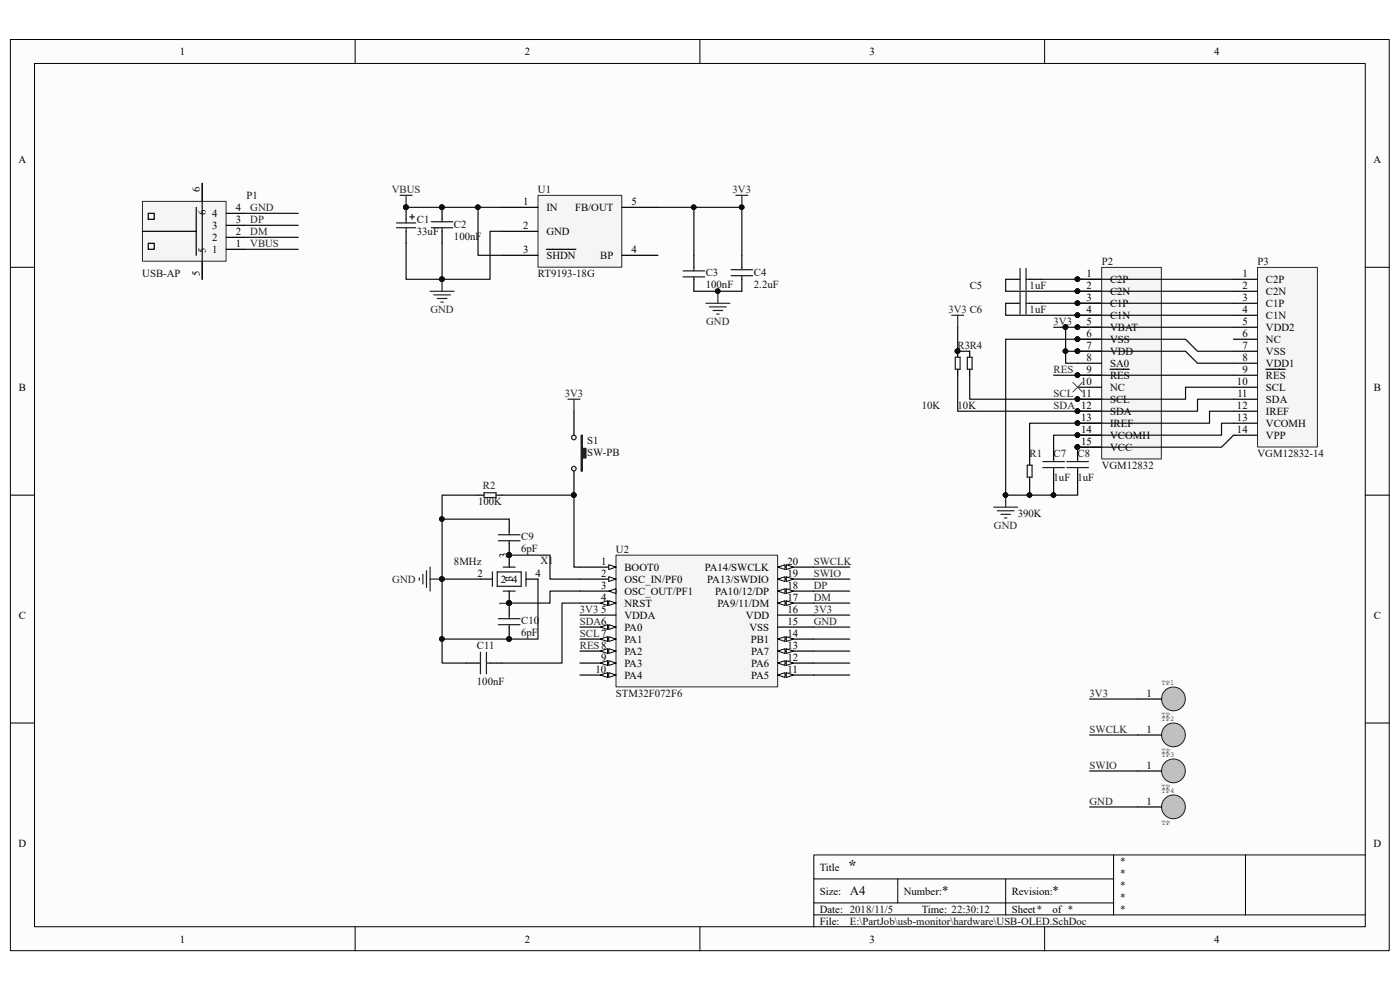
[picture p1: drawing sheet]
<svg xmlns="http://www.w3.org/2000/svg" width="297mm" height="210mm" viewBox="0 0 297 210" stroke-linecap="round" stroke-linejoin="round" font-family="sans-serif">
<path d="M2.2 8.4h292.5v193.3h-292.5z" fill="#fcfcfc"/>
<path d="M2.2 8.4h292.5v193.3h-292.5z" fill="none" stroke="#000" stroke-width=".21"/>
<path d="M7.4 13.5h282.2v183.1h-282.2z" fill="#fcfcfc"/>
<g fill="none" stroke="#000" stroke-width=".21">
<path d="M7.3 13.5h282.3v183.1h-282.3zM75.3 8.4v5.1M148.5 8.4v5.1M221.6 8.4v5.1M2.2 56.7h5.1M289.7 56.7h5.1M2.2 105h5.1M289.7 105h5.1M2.2 153.4h5.1M289.7 153.4h5.1M75.3 196.6v5.1M148.5 196.6v5.1"/>
<path d="M172.6 186.5h63.6M172.6 194.1h117.1M172.6 191.5h63.6M190.5 186.5v5M213.4 186.5v7.6M221.6 196.6v5.1M236.2 181.4v12.7M264.2 181.4h-91.6v15.2M289.7 181.4h-25.5v12.7"/>
</g>
<path d="M114.2 41.5h17.7v15.2h-17.7z" fill="#f5f5f5"/>
<path d="M114.1 41.4h17.8v15.3h-17.8z" fill="none" stroke="#262626" stroke-width=".21"/>
<g fill="none" stroke="#000" stroke-width=".25">
<path d="M86.2 44v2.5M86.2 49.1v2.5M93.8 44v2.5M93.8 49.1v2.5M106.5 44h7.6M106.5 49.1h7.6M106.5 54.2h7.6M115.9 52.9h6.3M131.9 44h7.7M131.9 54.2h7.7M157.4 54.2v2.5M157.4 59.2v2.6"/>
<path d="M108 117.8v2.5M101.9 122.9h2.6M108 125.4v2.5M111.6 122.9h2.5"/>
</g>
<g fill="none" stroke="#1c1c1c" stroke-width=".25">
<path d="M84.1 47.3h4.1M84.1 48.3h4.1M86.2 46.5v.8M86.2 48.3v.8M86.9 46h1M87.4 45.5v1M91.5 48.3h4.6M91.5 47h4.6M93.8 46.5v.5M93.8 48.3v.8M155.1 58.5h4.6M155.1 57.2h4.6"/>
<path d="M157.4 56.7v.5M157.4 58.5v.7M104.5 121.3v3.1M105.5 121.3h5.1v3.1h-5.1zM106.8 125.4h2.5M106.8 120.3h2.5M111.6 121.3v3.1"/>
</g>
<g fill="#0e0e0e" stroke="#0e0e0e" stroke-width=".21">
<circle cx="108" cy="127.9" r=".49"/>
<circle cx="108" cy="117.7" r=".49"/>
<circle cx="86.1" cy="44" r=".49"/>
<circle cx="93.8" cy="44" r=".49"/>
<circle cx="93.8" cy="59.2" r=".49"/>
<circle cx="152.3" cy="61.8" r=".49"/>
<circle cx="157.4" cy="44" r=".49"/>
</g>
<g fill="none" stroke="#262626" stroke-width=".25">
<path d="M84.9 41.4h2.5M86.2 41.4v2.6M93.8 59.2v2.6M156.1 41.4h2.6M157.4 41.4v2.6M91.2 61.8h5.1M92 62.6h3.6M92.8 63.3h2M93.5 64.1h.5M149.8 64.3h5M150.5 65.1h3.6M151.3 65.9h2"/>
<path d="M152 66.6h.6M152.3 61.8v2.5"/>
</g>
<path d="M233.8 56.8h12.6v40.6h-12.6z" fill="#f5f5f5"/>
<path d="M233.7 56.7h12.7v40.7h-12.7z" fill="none" stroke="#262626" stroke-width=".21"/>
<g fill="none" stroke="#000" stroke-width=".25">
<path d="M213.4 59.2h2.5M218.4 59.2h2.6M228.6 59.2h5.1M213.4 64.3h2.5M218.4 64.3h2.6M228.6 61.8h5.1M228.6 64.3h5.1M228.6 66.9h5.1M228.6 69.4h5.1M228.6 72h5.1M228.6 74.5h5.1M228.6 77.1h5.1"/>
<path d="M228.6 79.6h5.1M235.5 78.3h4.1M218.4 97.4v1.3M223.5 94.9v2.5M223.5 100v2.5M228.6 82.1h5.1M228.6 84.7h5.1M228.6 87.2h5.1M228.6 89.8h5.1M228.6 92.3h5.1M228.6 100v2.5M233.7 94.9h-5.1v2.5"/>
<path d="M218.4 101.2v1.3"/>
</g>
<g fill="#0e0e0e" stroke="#0e0e0e" stroke-width=".21">
<circle cx="228.6" cy="59.2" r=".49"/>
<circle cx="228.6" cy="61.8" r=".49"/>
<circle cx="228.6" cy="64.3" r=".49"/>
<circle cx="228.6" cy="66.9" r=".49"/>
<circle cx="228.6" cy="69.4" r=".49"/>
<circle cx="228.6" cy="71.9" r=".49"/>
<circle cx="228.6" cy="74.5" r=".49"/>
<circle cx="228.6" cy="79.6" r=".49"/>
<circle cx="228.6" cy="84.7" r=".49"/>
<circle cx="228.6" cy="87.2" r=".49"/>
<circle cx="228.6" cy="89.8" r=".49"/>
<circle cx="228.6" cy="92.3" r=".49"/>
<circle cx="228.6" cy="94.8" r=".49"/>
<circle cx="213.3" cy="105" r=".49"/>
</g>
<path d="M227.6 81.1l2 2.1M229.6 81.1l-2 2.1" fill="none" stroke="#4c4c4c" stroke-width=".21"/>
<g fill="none" stroke="#1c1c1c" stroke-width=".25">
<path d="M215.9 59.2h.5M216.4 57v4.5M217.7 59.2h.7M217.7 57v4.5M215.9 64.3h.5M216.4 62v4.6M217.7 62v4.6M217.7 64.3h.7M217.9 98.7h1v2.5h-1zM221.2 99.2h4.6M221.2 97.9h4.6M223.5 97.4v.5"/>
<path d="M223.5 99.2v.8M226.3 99.2h4.6M226.3 97.9h4.6M228.6 97.4v.5M228.6 99.2v.8"/>
</g>
<path d="M210.8 107.6h5.1M211.6 108.3h3.5M212.3 109.1h2.1M213.1 109.9h.5M213.4 105v2.6" fill="none" stroke="#262626" stroke-width=".25"/>
<path d="M30.3 42.8h17.7v12.6h-17.7z" fill="#f5f5f5"/>
<path d="M30.2 42.7h17.8v12.7h-17.8z" fill="none" stroke="#262626" stroke-width=".21"/>
<path d="M42.9 38.9v3.8M31.5 45.3h1.2v1.2h-1.2zM31.5 51.6h1.2v1.3h-1.2zM41.6 44v5.1h-11.4M41.6 49.1v5.1M42.9 55.4v3.8M48 52.9h3.8M48 50.3h3.8M48 47.8h3.8M48 45.3h3.8" fill="none" stroke="#000" stroke-width=".25"/>
<path d="M130.7 117.8h34.3v27.9h-34.3z" fill="#f5f5f5"/>
<path d="M130.7 117.8h34.3v27.9h-34.3z" fill="none" stroke="#262626" stroke-width=".21"/>
<path d="M123 120.3h7.7" fill="none" stroke="#000" stroke-width=".25"/>
<path d="M129.1 119.8l1.6 .5-1.6 .5z" fill="#fcfcfc"/>
<path d="M129.1 119.8l1.6 .5-1.6 .5z" fill="none" stroke="#000" stroke-width=".21"/>
<path d="M123 127.9h7.7" fill="none" stroke="#000" stroke-width=".25"/>
<path d="M129.1 127.4l1.6 .5-1.6 .5z" fill="#fcfcfc"/>
<path d="M129.1 127.4l1.6 .5-1.6 .5z" fill="none" stroke="#000" stroke-width=".21"/>
<path d="M127.4 127.9l1.5-.5v1z" fill="#fcfcfc"/>
<path d="M127.4 127.9l1.5-.5v1z" fill="none" stroke="#000" stroke-width=".21"/>
<path d="M123 122.9h7.7" fill="none" stroke="#000" stroke-width=".25"/>
<path d="M129.1 122.3l1.6 .6-1.6 .5z" fill="#fcfcfc"/>
<path d="M129.1 122.3l1.6 .6-1.6 .5z" fill="none" stroke="#000" stroke-width=".21"/>
<path d="M123 125.4h7.7" fill="none" stroke="#000" stroke-width=".25"/>
<path d="M129.1 125.4l1.6-.5v1z" fill="#fcfcfc"/>
<path d="M129.1 125.4l1.6-.5v1z" fill="none" stroke="#000" stroke-width=".21"/>
<path d="M123 133h7.7" fill="none" stroke="#000" stroke-width=".25"/>
<path d="M129.1 132.5l1.6 .5-1.6 .5z" fill="#fcfcfc"/>
<path d="M129.1 132.5l1.6 .5-1.6 .5z" fill="none" stroke="#000" stroke-width=".21"/>
<path d="M127.4 133l1.5-.5v1z" fill="#fcfcfc"/>
<path d="M127.4 133l1.5-.5v1z" fill="none" stroke="#000" stroke-width=".21"/>
<path d="M123 135.6h7.7" fill="none" stroke="#000" stroke-width=".25"/>
<path d="M129.1 135.1l1.6 .5-1.6 .5z" fill="#fcfcfc"/>
<path d="M129.1 135.1l1.6 .5-1.6 .5z" fill="none" stroke="#000" stroke-width=".21"/>
<path d="M127.4 135.6l1.5-.5v1z" fill="#fcfcfc"/>
<path d="M127.4 135.6l1.5-.5v1z" fill="none" stroke="#000" stroke-width=".21"/>
<path d="M123 138.1h7.7" fill="none" stroke="#000" stroke-width=".25"/>
<path d="M129.1 137.6l1.6 .5-1.6 .5z" fill="#fcfcfc"/>
<path d="M129.1 137.6l1.6 .5-1.6 .5z" fill="none" stroke="#000" stroke-width=".21"/>
<path d="M127.4 138.1l1.5-.5v1z" fill="#fcfcfc"/>
<path d="M127.4 138.1l1.5-.5v1z" fill="none" stroke="#000" stroke-width=".21"/>
<path d="M123 140.7h7.7" fill="none" stroke="#000" stroke-width=".25"/>
<path d="M129.1 140.1l1.6 .6-1.6 .5z" fill="#fcfcfc"/>
<path d="M129.1 140.1l1.6 .6-1.6 .5z" fill="none" stroke="#000" stroke-width=".21"/>
<path d="M127.4 140.7l1.5-.6v1.1z" fill="#fcfcfc"/>
<path d="M127.4 140.7l1.5-.6v1.1z" fill="none" stroke="#000" stroke-width=".21"/>
<path d="M123 143.2h7.7" fill="none" stroke="#000" stroke-width=".25"/>
<path d="M129.1 142.7l1.6 .5-1.6 .5z" fill="#fcfcfc"/>
<path d="M129.1 142.7l1.6 .5-1.6 .5z" fill="none" stroke="#000" stroke-width=".21"/>
<path d="M127.4 143.2l1.5-.5v1z" fill="#fcfcfc"/>
<path d="M127.4 143.2l1.5-.5v1z" fill="none" stroke="#000" stroke-width=".21"/>
<path d="M165 143.2h7.6" fill="none" stroke="#000" stroke-width=".25"/>
<path d="M165 143.2l1.5-.5v1z" fill="#fcfcfc"/>
<path d="M165 143.2l1.5-.5v1z" fill="none" stroke="#000" stroke-width=".21"/>
<path d="M166.8 142.7l1.5 .5-1.5 .5z" fill="#fcfcfc"/>
<path d="M166.8 142.7l1.5 .5-1.5 .5z" fill="none" stroke="#000" stroke-width=".21"/>
<path d="M165 140.7h7.6" fill="none" stroke="#000" stroke-width=".25"/>
<path d="M165 140.7l1.5-.6v1.1z" fill="#fcfcfc"/>
<path d="M165 140.7l1.5-.6v1.1z" fill="none" stroke="#000" stroke-width=".21"/>
<path d="M166.8 140.1l1.5 .6-1.5 .5z" fill="#fcfcfc"/>
<path d="M166.8 140.1l1.5 .6-1.5 .5z" fill="none" stroke="#000" stroke-width=".21"/>
<path d="M165 138.1h7.6" fill="none" stroke="#000" stroke-width=".25"/>
<path d="M165 138.1l1.5-.5v1z" fill="#fcfcfc"/>
<path d="M165 138.1l1.5-.5v1z" fill="none" stroke="#000" stroke-width=".21"/>
<path d="M166.8 137.6l1.5 .5-1.5 .5z" fill="#fcfcfc"/>
<path d="M166.8 137.6l1.5 .5-1.5 .5z" fill="none" stroke="#000" stroke-width=".21"/>
<path d="M165 127.9h7.6" fill="none" stroke="#000" stroke-width=".25"/>
<path d="M165 127.9l1.5-.5v1z" fill="#fcfcfc"/>
<path d="M165 127.9l1.5-.5v1z" fill="none" stroke="#000" stroke-width=".21"/>
<path d="M166.8 127.4l1.5 .5-1.5 .5z" fill="#fcfcfc"/>
<path d="M166.8 127.4l1.5 .5-1.5 .5z" fill="none" stroke="#000" stroke-width=".21"/>
<path d="M165 125.4h7.6" fill="none" stroke="#000" stroke-width=".25"/>
<path d="M165 125.4l1.5-.5v1z" fill="#fcfcfc"/>
<path d="M165 125.4l1.5-.5v1z" fill="none" stroke="#000" stroke-width=".21"/>
<path d="M166.8 124.9l1.5 .5-1.5 .5z" fill="#fcfcfc"/>
<path d="M166.8 124.9l1.5 .5-1.5 .5z" fill="none" stroke="#000" stroke-width=".21"/>
<path d="M165 122.9h7.6" fill="none" stroke="#000" stroke-width=".25"/>
<path d="M165 122.9l1.5-.6v1.1z" fill="#fcfcfc"/>
<path d="M165 122.9l1.5-.6v1.1z" fill="none" stroke="#000" stroke-width=".21"/>
<path d="M166.8 122.3l1.5 .6-1.5 .5z" fill="#fcfcfc"/>
<path d="M166.8 122.3l1.5 .6-1.5 .5z" fill="none" stroke="#000" stroke-width=".21"/>
<path d="M165 120.3h7.6" fill="none" stroke="#000" stroke-width=".25"/>
<path d="M165 120.3l1.5-.5v1z" fill="#fcfcfc"/>
<path d="M165 120.3l1.5-.5v1z" fill="none" stroke="#000" stroke-width=".21"/>
<path d="M166.8 119.8l1.5 .5-1.5 .5z" fill="#fcfcfc"/>
<path d="M166.8 119.8l1.5 .5-1.5 .5z" fill="none" stroke="#000" stroke-width=".21"/>
<path d="M165 135.6h7.6" fill="none" stroke="#000" stroke-width=".25"/>
<path d="M165 135.6l1.5-.5v1z" fill="#fcfcfc"/>
<path d="M165 135.6l1.5-.5v1z" fill="none" stroke="#000" stroke-width=".21"/>
<path d="M166.8 135.1l1.5 .5-1.5 .5z" fill="#fcfcfc"/>
<path d="M166.8 135.1l1.5 .5-1.5 .5z" fill="none" stroke="#000" stroke-width=".21"/>
<path d="M121.8 87.2v5.1M121.8 100v5M108 110.1v2.6M108 115.2v2.6M108 127.9v2.6M108 133v2.6M123 130.5h7.7M165 130.5h7.6M165 133h7.6M98.9 140.7h2.5M104 140.7h2.5" fill="none" stroke="#000" stroke-width=".25"/>
<path d="M105.7 113.4h4.6M105.7 114.7h4.6M108 112.7v.7M108 114.7v.5M101.9 138.4v4.5M103.2 138.4v4.5M105.7 131.2h4.6M105.7 132.5h4.6M108 130.5v.7M108 132.5v.5M101.4 140.7h.5M103.2 140.7h.8" fill="none" stroke="#1c1c1c" stroke-width=".25"/>
<path d="M89 122.6v.5M89.7 121.8v2.1M90.5 121.1v3.5M91.2 120.3v5.1M91.2 122.9h2.6" fill="none" stroke="#262626" stroke-width=".25"/>
<g fill="#0e0e0e" stroke="#0e0e0e" stroke-width=".21">
<circle cx="93.8" cy="122.8" r=".49"/>
<circle cx="108" cy="135.5" r=".49"/>
<circle cx="108" cy="127.9" r=".49"/>
<circle cx="108" cy="117.7" r=".49"/>
<circle cx="121.7" cy="105" r=".49"/>
</g>
<path d="M123.3 92.3h.2v2.8h.8v2.1h-.8v2.8h-.2z" fill-rule="evenodd" fill="#1c1c1c"/>
<g fill="none" stroke="#1c1c1c" stroke-width=".25">
<path d="M123.3 92.3h.2v2.8h.8v2.1h-.8v2.8h-.2zM102.7 104.5h2.5v1.1h-2.5z"/>
<circle cx="121.7" cy="92.8" r=".48"/>
<circle cx="121.7" cy="99.4" r=".48"/>
</g>
<circle cx="121.7" cy="105" r=".49" fill="#0e0e0e" stroke="#0e0e0e" stroke-width=".21"/>
<path d="M120.5 84.7h2.5M121.8 84.7v2.5" fill="none" stroke="#262626" stroke-width=".25"/>
<path d="M101.4 105h1.3M105.2 105h1.3" fill="none" stroke="#000" stroke-width=".25"/>
<circle cx="248.9" cy="148.3" r="2.52" fill="#c0c0c0" stroke="#1c1c1c" stroke-width=".21"/>
<path d="M241.3 148.3h5.1" fill="none" stroke="#000" stroke-width=".25"/>
<circle cx="248.9" cy="155.9" r="2.52" fill="#c0c0c0" stroke="#1c1c1c" stroke-width=".21"/>
<path d="M241.3 155.9h5.1" fill="none" stroke="#000" stroke-width=".25"/>
<circle cx="248.9" cy="163.5" r="2.52" fill="#c0c0c0" stroke="#1c1c1c" stroke-width=".21"/>
<path d="M241.3 163.6h5.1" fill="none" stroke="#000" stroke-width=".25"/>
<circle cx="248.9" cy="171.2" r="2.52" fill="#c0c0c0" stroke="#1c1c1c" stroke-width=".21"/>
<path d="M147.2 54.2v2.5M147.2 59.2v2.6M203.2 74.5v1.3M203.2 78.3v1.3M205.7 74.5v1.3M205.7 78.3v1.3M241.3 171.2h5.1" fill="none" stroke="#000" stroke-width=".25"/>
<path d="M144.9 57.5h4.6M144.9 58.7h4.6M147.2 56.7v.8M147.2 58.7v.5M202.7 75.8h1v2.5h-1zM205.2 75.8h1v2.5h-1z" fill="none" stroke="#1c1c1c" stroke-width=".25"/>
<circle cx="203.1" cy="74.5" r=".49" fill="#0e0e0e" stroke="#0e0e0e" stroke-width=".21"/>
<path d="M201.9 66.9h2.5M203.2 66.9v2.5" fill="none" stroke="#262626" stroke-width=".25"/>
<path d="M266.8 56.8h12.7v38h-12.7z" fill="#f5f5f5"/>
<path d="M266.8 56.7h12.7v38.1h-12.7z" fill="none" stroke="#262626" stroke-width=".21"/>
<g fill="none" stroke="#000" stroke-width=".25">
<path d="M261.7 59.2h5.1M261.7 61.8h5.1M261.7 64.3h5.1M261.7 66.9h5.1M261.7 69.4h5.1M261.7 72h5.1M261.7 74.5h5.1M261.7 77.1h5.1M261.7 79.6h5.1M268.6 78.3h4.1M261.7 82.1h5.1M261.7 84.7h5.1"/>
<path d="M261.7 87.2h5.1M261.7 89.8h5.1M261.7 92.3h5.1"/>
</g>
<g fill="none" stroke="#0e0e0e" stroke-width=".25">
<path d="M42.9 38.9v20.3M51.8 45.3h11.5M51.8 47.8h11.5M51.8 50.3h11.5M51.8 52.9h11.5M86.2 44h15.2M86.2 51.6v7.6h7.6M106.5 44h-5.1v10.2h5.1M106.5 49.1h-2.5v10.1h-10.2v-7.6M139.6 44h17.8v10.2M147.2 44v10.2M213.4 59.2v2.6h48.3"/>
<path d="M221 59.2h40.7M147.2 61.8h10.2M203.2 69.4v5.1h2.5M203.2 79.6v7.6h50.9v-2.5h7.6M205.7 79.6v5.1h45.8v-2.6h10.2M213.4 64.3v2.6h48.3M221 64.3h40.7M223.5 79.6h38.2M223.5 69.4h2.6M226.1 74.5v2.6h2.5M226.1 69.4v5.1h25.4l2.6 2.6h7.6M226.1 69.4h35.6"/>
<path d="M261.7 74.5h-7.6l-2.6-2.5h-38.1v33h15.2v-2.5M261.7 87.2h-5.1v2.6h-38.2v7.6M261.7 89.8h-2.6v2.5h-35.6v2.6M261.7 92.3l-2.6 2.6h-30.5M101.4 105h-7.6v5.1M106.5 105h15.3v15.3h1.2M108 117.8h8.7v5.1h6.3M108 110.1h-14.2v25.5h20.3v-12.7M218.4 102.5v2.5M223.5 102.5v2.5M93.8 135.6v5.1h5.1M93.8 122.9h8.1"/>
<path d="M123 125.4h-6.3v2.5h-8.7M123 127.9h-3.8v12.8h-12.7M172.6 125.4h7.7M172.6 127.9h7.7M172.6 120.3h7.7M172.6 122.9h7.7M172.6 130.5h7.7M172.6 133h7.7M172.6 138.1h7.7M172.6 135.6h7.7M172.6 143.2h7.7M172.6 140.7h7.7"/>
<path d="M231.2 148.3h10.1M231.2 155.9h10.1M231.2 163.6h10.1M231.2 171.2h10.1"/>
</g>
<g fill="#0e0e0e" stroke="#0e0e0e" stroke-width=".21">
<circle cx="101.4" cy="44" r=".49"/>
<circle cx="93.8" cy="44" r=".49"/>
<circle cx="86.1" cy="44" r=".49"/>
<circle cx="93.8" cy="59.2" r=".49"/>
<circle cx="157.4" cy="44" r=".49"/>
<circle cx="147.2" cy="44" r=".49"/>
<circle cx="152.3" cy="61.8" r=".49"/>
<circle cx="218.4" cy="105" r=".49"/>
<circle cx="223.5" cy="105" r=".49"/>
<circle cx="108" cy="117.7" r=".49"/>
<circle cx="108" cy="127.9" r=".49"/>
<circle cx="93.8" cy="122.8" r=".49"/>
<circle cx="108" cy="135.5" r=".49"/>
<circle cx="93.8" cy="135.5" r=".49"/>
<circle cx="93.8" cy="110.1" r=".49"/>
<circle cx="121.7" cy="105" r=".49"/>
<circle cx="203.1" cy="74.5" r=".49"/>
<circle cx="226" cy="74.5" r=".49"/>
<circle cx="228.6" cy="84.7" r=".49"/>
<circle cx="228.6" cy="87.2" r=".49"/>
<circle cx="228.6" cy="89.8" r=".49"/>
<circle cx="228.6" cy="92.3" r=".49"/>
<circle cx="228.6" cy="94.8" r=".49"/>
<circle cx="228.6" cy="79.6" r=".49"/>
<circle cx="226" cy="69.4" r=".49"/>
<circle cx="228.6" cy="74.5" r=".49"/>
<circle cx="228.6" cy="71.9" r=".49"/>
<circle cx="213.3" cy="105" r=".49"/>
<circle cx="228.6" cy="69.4" r=".49"/>
<circle cx="228.6" cy="66.9" r=".49"/>
<circle cx="228.6" cy="64.3" r=".49"/>
<circle cx="228.6" cy="61.8" r=".49"/>
<circle cx="228.6" cy="59.2" r=".49"/>
</g>
<text font-size="3.4" fill="#262626" x="179.8" y="184.7">*</text>
<g font-size="2.8" fill="#0e0e0e">
<text x="180.3" y="189.9">A4</text>
<text x="199.9" y="189.9">*</text>
<text x="223.3" y="189.9">*</text>
</g>
<g font-size="2.3">
<text x="38.2" y="11.7">1</text>
<text x="111.3" y="11.7">2</text>
<text x="184.5" y="11.7">3</text>
<text x="257.6" y="11.7">4</text>
<text x="3.9" y="34.6">A</text>
<text x="291.4" y="34.6">A</text>
<text x="42.4" y="40.7" transform="rotate(-90 42.4 40.7)">6</text>
<text x="43.7" y="45.6" transform="rotate(-90 43.7 45.6)">6</text>
<text x="45" y="46">4</text>
<text x="50" y="47.3">3</text>
<text x="50" y="44.7">4</text>
<text x="111" y="43.5">1</text>
<text x="115.9" y="44.7">IN</text>
<text x="122" y="44.7">FB/OUT</text>
<text x="134" y="43.5">5</text>
<text x="43.7" y="53.6" transform="rotate(-90 43.7 53.6)">5</text>
<text x="45" y="53.7">1</text>
<text x="45" y="51.1">2</text>
<text x="45" y="48.6">3</text>
<text x="50" y="52.4">1</text>
<text x="50" y="49.8">2</text>
<text x="111" y="48.6">2</text>
<text x="111" y="53.7">3</text>
<text x="115.9" y="49.8">GND</text>
<text x="134" y="53.7">4</text>
<text x="42.4" y="58.6" transform="rotate(-90 42.4 58.6)">5</text>
<text x="115.9" y="54.9">SHDN</text>
<text x="127.3" y="54.9">BP</text>
<text x="230.5" y="58.8">1</text>
<text x="263.6" y="58.8">1</text>
<text x="230.5" y="61.3">2</text>
<text x="230.5" y="63.8">3</text>
<text x="235.5" y="60">C2P</text>
<text x="235.5" y="62.6">C2N</text>
<text x="235.5" y="65.1">C1P</text>
<text x="263.6" y="61.3">2</text>
<text x="263.6" y="63.8">3</text>
<text x="268.6" y="60">C2P</text>
<text x="268.6" y="62.6">C2N</text>
<text x="268.6" y="65.1">C1P</text>
<text x="230.5" y="66.4">4</text>
<text x="230.5" y="68.9">5</text>
<text x="230.5" y="71.5">6</text>
<text x="235.5" y="67.6">C1N</text>
<text x="235.5" y="70.2">VBAT</text>
<text x="263.6" y="66.4">4</text>
<text x="263.6" y="68.9">5</text>
<text x="263.6" y="71.5">6</text>
<text x="268.6" y="67.6">C1N</text>
<text x="268.6" y="70.2">VDD2</text>
<text x="230.5" y="74">7</text>
<text x="230.5" y="76.6">8</text>
<text x="235.5" y="72.7">VSS</text>
<text x="235.5" y="75.3">VDD</text>
<text x="235.5" y="77.9">SA0</text>
<text x="263.6" y="74">7</text>
<text x="263.6" y="76.6">8</text>
<text x="268.6" y="72.7">NC</text>
<text x="268.6" y="75.3">VSS</text>
<text x="268.6" y="77.9">VDD1</text>
<text x="4" y="82.9">B</text>
<text x="229.4" y="81.7">10</text>
<text x="230.5" y="79.1">9</text>
<text x="235.5" y="80.4">RES</text>
<text x="235.5" y="82.9">NC</text>
<text x="262.4" y="81.7">10</text>
<text x="263.6" y="79.1">9</text>
<text x="268.6" y="80.4">RES</text>
<text x="268.6" y="82.9">SCL</text>
<text x="291.5" y="82.9">B</text>
<text x="229.4" y="89.3">13</text>
<text x="229.4" y="84.2">11</text>
<text x="235.5" y="85.5">SCL</text>
<text x="235.5" y="88">SDA</text>
<text x="262.4" y="86.7">12</text>
<text x="262.4" y="89.3">13</text>
<text x="262.5" y="84.2">11</text>
<text x="268.6" y="85.5">SDA</text>
<text x="268.6" y="88">IREF</text>
<text x="229.4" y="91.8">14</text>
<text x="229.4" y="94.4">15</text>
<text x="235.5" y="90.6">IREF</text>
<text x="235.5" y="93.1">VCOMH</text>
<text x="235.5" y="95.6">VCC</text>
<text x="262.4" y="91.8">14</text>
<text x="268.6" y="90.6">VCOMH</text>
<text x="268.6" y="93.1">VPP</text>
<text x="107.5" y="118.3" transform="rotate(-90 107.5 118.3)">3</text>
<text x="127.5" y="119.8">1</text>
<text x="167" y="119.8">20</text>
<text x="101.3" y="122.3">2</text>
<text x="106.3" y="123.6">2</text>
<text x="108.7" y="123.6">4</text>
<text x="108.8" y="123.6" transform="rotate(-90 108.8 123.6)">13</text>
<text x="113.6" y="122.3">4</text>
<text x="127.5" y="122.3">2</text>
<text x="127.5" y="124.9">3</text>
<text x="132.5" y="121.1">BOOT0</text>
<text x="132.5" y="123.6">OSC_IN/PF0</text>
<text x="149.5" y="121.1">PA14/SWCLK</text>
<text x="150" y="123.6">PA13/SWDIO</text>
<text x="167" y="124.9">18</text>
<text x="167" y="122.3">19</text>
<text x="4" y="131.3">C</text>
<text x="107.5" y="128.6" transform="rotate(-90 107.5 128.6)">1</text>
<text x="127.5" y="127.4">4</text>
<text x="127.5" y="130">5</text>
<text x="132.5" y="128.7">NRST</text>
<text x="132.5" y="126.2">OSC_OUT/PF1</text>
<text x="132.5" y="131.3">VDDA</text>
<text x="151.7" y="126.2">PA10/12/DP</text>
<text x="152.2" y="128.7">PA9/11/DM</text>
<text x="158.2" y="131.3">VDD</text>
<text x="167" y="127.4">17</text>
<text x="167" y="130">16</text>
<text x="291.5" y="131.3">C</text>
<text x="132.5" y="133.8">PA0</text>
<text x="132.5" y="136.4">PA1</text>
<text x="159" y="133.8">VSS</text>
<text x="159.3" y="136.4">PB1</text>
<text x="167" y="137.6">13</text>
<text x="167" y="135.1">14</text>
<text x="167" y="132.5">15</text>
<text x="126.3" y="142.7">10</text>
<text x="127.5" y="140.2">9</text>
<text x="132.5" y="138.9">PA2</text>
<text x="132.5" y="141.4">PA3</text>
<text x="132.5" y="144">PA4</text>
<text x="159.3" y="144">PA5</text>
<text x="159.3" y="141.4">PA6</text>
<text x="159.3" y="138.9">PA7</text>
<text x="167" y="142.7">11</text>
<text x="167" y="140.2">12</text>
<text x="243.2" y="147.8">1</text>
<text x="243.2" y="155.4">1</text>
<text x="243.2" y="163.1">1</text>
<text x="243.2" y="170.7">1</text>
<text x="3.9" y="179.6">D</text>
<text x="291.4" y="179.6">D</text>
<text x="173.9" y="184.7">Title</text>
<text x="173.9" y="189.8">Size:</text>
<text x="191.7" y="189.8">Number:</text>
<text x="214.6" y="189.8">Revision:</text>
<text x="173.9" y="193.6">Date: 2018/11/5</text>
<text x="173.9" y="196.1">File:</text>
<text x="195.5" y="193.6">Time: 22:30:12</text>
<text x="214.6" y="193.6">Sheet*</text>
<text x="223.3" y="193.6">of *</text>
<text x="38.2" y="199.9">1</text>
<text x="111.3" y="199.9">2</text>
<text x="184.5" y="199.9">3</text>
<text x="257.6" y="199.9">4</text>
</g>
<g font-size="2.3" fill="#262626">
<text x="83.1" y="40.9">VBUS</text>
<text x="155.4" y="40.9">3V3</text>
<text x="53.1" y="47.3">DP</text>
<text x="53.1" y="44.7">GND</text>
<text x="53.1" y="52.4">VBUS</text>
<text x="53.1" y="49.8">DM</text>
<text x="91.3" y="66.4">GND</text>
<text x="149.8" y="68.9">GND</text>
<text x="201.2" y="66.4">3V3 C6</text>
<text x="223.5" y="68.9">3V3</text>
<text x="223.5" y="79.1">RES</text>
<text x="119.8" y="84.2">3V3</text>
<text x="223.5" y="84.2">SCL</text>
<text x="223.5" y="86.7">SDA 12</text>
<text x="210.9" y="112.2">GND</text>
<text x="172.6" y="119.8">SWCLK</text>
<text x="83.2" y="123.6">GND</text>
<text x="172.6" y="124.9">DP</text>
<text x="172.6" y="122.3">SWIO</text>
<text x="123" y="130">3V3</text>
<text x="172.6" y="127.4">DM</text>
<text x="172.6" y="130">3V3</text>
<text x="123" y="135.1">SCL7</text>
<text x="123" y="137.6">RES8</text>
<text x="123" y="132.5">SDA6</text>
<text x="172.6" y="132.5">GND</text>
<text x="231.1" y="147.8">3V3</text>
<text x="231.1" y="155.4">SWCLK</text>
<text x="231.1" y="163.1">SWIO</text>
<text x="231.1" y="170.7">GND</text>
</g>
<g font-size="2.3" fill="#0e0e0e">
<text x="114.1" y="40.9">U1</text>
<text x="52.3" y="42.2">P1</text>
<text x="88.4" y="47.3">C1</text>
<text x="88.4" y="49.8">33uF</text>
<text x="96.3" y="48.3">C2</text>
<text x="96.3" y="50.9">100nF</text>
<text x="30.2" y="58.8">USB-AP</text>
<text x="114.1" y="58.8">RT9193-18G</text>
<text x="149.7" y="58.5">C3</text>
<text x="159.9" y="58.5">C4</text>
<text x="233.7" y="56.2">P2</text>
<text x="266.8" y="56.2">P3</text>
<text x="149.7" y="61">100nF</text>
<text x="159.9" y="61">2.2uF</text>
<text x="205.7" y="61.3">C5</text>
<text x="218.4" y="61.3">1uF</text>
<text x="218.4" y="66.4">1uF</text>
<text x="195.5" y="86.7">10K</text>
<text x="203.2" y="86.7">10K</text>
<text x="124.6" y="94.1">S1</text>
<text x="124.6" y="96.6">SW-PB</text>
<text x="223.5" y="96.9">C7</text>
<text x="223.5" y="102">1uF 1uF</text>
<text x="228.6" y="96.9">C8</text>
<text x="233.7" y="99.4">VGM12832</text>
<text x="266.8" y="96.9">VGM12832-14</text>
<text x="101.4" y="107.1">100K</text>
<text x="215.9" y="109.6">390K</text>
<text x="96.3" y="119.8">8MHz</text>
<text x="110.6" y="114.5">C9</text>
<text x="110.6" y="117">6pF</text>
<text x="114.6" y="119.5">X1</text>
<text x="130.7" y="117.3">U2</text>
<text x="101.2" y="137.6">C11</text>
<text x="110.6" y="132.3">C10</text>
<text x="110.6" y="134.8">6pF</text>
<text x="101.2" y="145.2">100nF</text>
<text x="130.7" y="147.8">STM32F072F6</text>
<text x="237.5" y="183.4">*</text>
<text x="237.5" y="186">*</text>
<text x="237.5" y="188.5">*</text>
<text x="237.5" y="191.1">*</text>
<text x="180.3" y="196.1">E:\PartJob\usb-monitor\hardware\USB-OLED.SchDoc</text>
<text x="237.5" y="193.6">*</text>
</g>
<g font-size="2.3" fill="#1c1c1c">
<text x="203.2" y="74">R3R4</text>
<text x="218.4" y="96.9">R1</text>
<text x="102.4" y="103.8">R2</text>
</g>
<g font-size="1.6" fill="#0e0e0e">
<text x="246.4" y="145.3">TP1</text>
<text x="246.4" y="152.1">TP</text>
<text x="246.4" y="152.9">TP2</text>
<text x="246.4" y="159.8">TP</text>
<text x="246.4" y="160.5">TP3</text>
<text x="246.4" y="167.4">TP</text>
<text x="246.4" y="168.2">TP4</text>
<text x="246.4" y="175">TP</text>
</g>
</svg>
